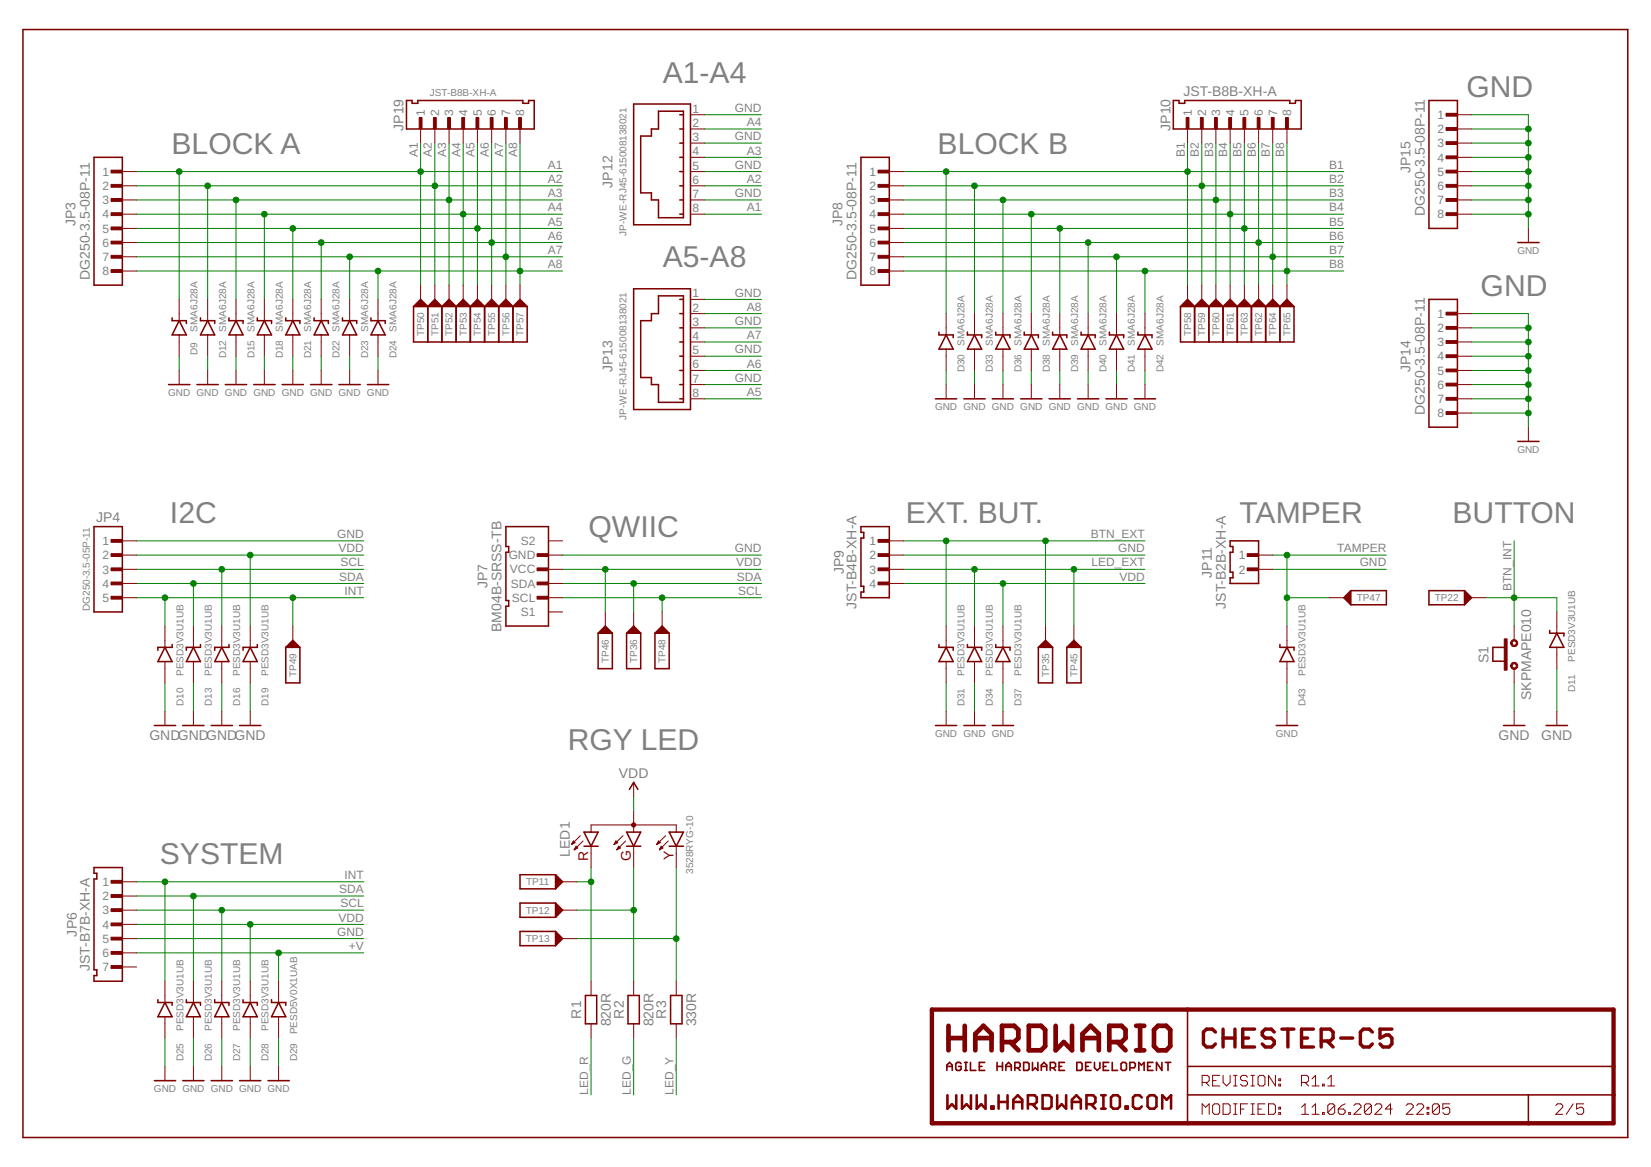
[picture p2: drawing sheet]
<svg xmlns="http://www.w3.org/2000/svg" width="297mm" height="210mm" viewBox="0 0 297 210" stroke-linecap="round" stroke-linejoin="round" font-family="sans-serif">
<g fill="none" stroke="#008000" stroke-width=".18">
<path d="M24.6 38.5h76.6M24.6 36h76.6M24.6 33.4h76.6M24.6 30.9h76.6M32.2 30.9v22.9M37.4 33.4v20.4M42.5 36v17.8M47.6 38.5v15.3M75.7 25.7v25.6M78.2 25.7v25.6M80.8 25.7v25.6M83.3 25.7v25.6"/>
<path d="M85.9 25.7v25.6M88.5 25.7v25.6M91 25.7v25.6M93.6 25.7v25.6M126.8 38.5h10.2M126.8 36h10.2M126.8 33.4h10.2M126.8 30.9h10.2M126.8 28.3h10.2M126.8 25.7h10.2M126.8 23.2h10.2M126.8 20.6h10.2"/>
<path d="M162.6 38.5h79.2M162.6 36h79.2M162.6 33.4h79.2M162.6 30.9h79.2M170.2 30.9v25.5M175.3 33.4v23M180.4 36v20.4M185.5 38.5v17.9M213.7 25.7v25.6M216.2 25.7v25.6M218.8 25.7v25.6M221.3 25.7v25.6"/>
<path d="M223.9 25.7v25.6M226.4 25.7v25.6M229 25.7v25.6M231.5 25.7v25.6M264.8 20.6h10.2v20.5M264.8 38.5h10.2M264.8 36h10.2M264.8 33.4h10.2M264.8 30.9h10.2M264.8 28.3h10.2M264.8 25.7h10.2M264.8 23.2h10.2"/>
<path d="M24.6 41.1h76.6M24.6 43.6h76.6M24.6 46.2h76.6M24.6 48.7h76.6M52.7 41.1v12.7M57.8 43.6v10.2M62.9 46.2v7.6M68 48.7v5.1M126.8 59h10.2M126.8 56.4h10.2M126.8 53.8h10.2M162.6 41.1h79.2"/>
<path d="M162.6 43.6h79.2M162.6 46.2h79.2M162.6 48.7h79.2M190.7 41.1v15.3M195.8 43.6v12.8M200.9 46.2v10.2M206 48.7v7.7M264.8 56.4h10.2v20.4M264.8 59h10.2M32.2 64.1v2.5M37.4 64.1v2.5M42.5 64.1v2.5"/>
<path d="M47.6 64.1v2.5M52.7 64.1v2.5M57.8 64.1v2.5M62.9 64.1v2.5M68 64.1v2.5M126.8 69.2h10.2M126.8 64.1h10.2M126.8 61.5h10.2M126.8 66.6h10.2M126.8 71.7h10.2M170.2 66.6v2.6M175.3 66.6v2.6"/>
<path d="M180.4 66.6v2.6M185.5 66.6v2.6M190.7 66.6v2.6M195.8 66.6v2.6M200.9 66.6v2.6M206 66.6v2.6M264.8 74.3h10.2M264.8 69.2h10.2M264.8 64.1h10.2M264.8 61.5h10.2M264.8 66.6h10.2M264.8 71.7h10.2"/>
<path d="M24.6 99.8h40.8M24.6 97.3h40.8M45 99.8v12.8M101.2 99.8h35.8M162.6 99.8h43.4M162.6 97.3h43.4M170.2 97.3v15.3M188.1 97.3v15.3M229 99.8h20.4M231.5 99.8v12.8M272.4 97.3v15.3M24.6 102.4h40.8"/>
<path d="M24.6 104.9h40.8M24.6 107.5h40.8M29.7 107.5v5.1M34.8 104.9v7.7M39.9 102.4v10.2M52.7 107.5v5.1M101.2 102.4h35.8M101.2 104.9h35.8M101.2 107.5h35.8M108.9 102.4v7.7M114 104.9v5.2M119.1 107.5v2.6"/>
<path d="M162.6 102.4h43.4M162.6 104.9h43.4M175.3 102.4v10.2M180.4 104.9v7.7M193.2 102.4v10.2M229 102.4h20.4M231.5 107.5h7.7M267.3 107.5h12.8v2.6M29.7 122.8v5.2M34.8 122.8v5.2M39.9 122.8v5.2M45 122.8v5.2"/>
<path d="M170.2 122.8v5.2M175.3 122.8v5.2M180.4 122.8v5.2M231.5 122.8v5.2M272.4 122.8v5.2M280.1 120.3v7.7M24.6 158.6h40.8M29.7 158.6v17.9M103.8 158.6h2.5M106.3 156v20.5M114 143.3v2.5M114 156v20.5"/>
<path d="M121.7 156v20.5M24.6 168.8h40.8M24.6 166.3h40.8M24.6 161.2h40.8M24.6 163.7h40.8M24.6 171.4h40.8M34.8 161.2v15.3M39.9 163.7v12.8M45 166.3v10.2M50.1 171.4v5.1M103.8 168.8h17.9M103.8 163.7h10.2"/>
<path d="M29.7 186.7v5.1M34.8 186.7v5.1M39.9 186.7v5.1M45 186.7v5.1M50.1 186.7v5.1M106.3 186.7v10.2M114 186.7v10.2M121.7 186.7v10.2"/>
</g>
<g fill="#008000" stroke="#008000" stroke-width=".18">
<circle cx="275" cy="69.2" r=".51"/>
<circle cx="275" cy="64.1" r=".51"/>
<circle cx="275" cy="59" r=".51"/>
<circle cx="275" cy="61.5" r=".51"/>
<circle cx="275" cy="66.6" r=".51"/>
<circle cx="275" cy="71.7" r=".51"/>
<circle cx="275" cy="74.3" r=".51"/>
<circle cx="275" cy="36" r=".51"/>
<circle cx="275" cy="33.4" r=".51"/>
<circle cx="275" cy="30.9" r=".51"/>
<circle cx="275" cy="28.3" r=".51"/>
<circle cx="275" cy="25.7" r=".51"/>
<circle cx="275" cy="23.2" r=".51"/>
<circle cx="275" cy="38.5" r=".51"/>
<circle cx="180.4" cy="104.9" r=".51"/>
<circle cx="45" cy="166.3" r=".51"/>
<circle cx="108.9" cy="102.4" r=".51"/>
<circle cx="45" cy="99.8" r=".51"/>
<circle cx="34.8" cy="161.2" r=".51"/>
<circle cx="114" cy="104.9" r=".51"/>
<circle cx="34.8" cy="104.9" r=".51"/>
<circle cx="39.9" cy="163.7" r=".51"/>
<circle cx="119.1" cy="107.5" r=".51"/>
<circle cx="39.9" cy="102.4" r=".51"/>
<circle cx="29.7" cy="158.6" r=".51"/>
<circle cx="29.7" cy="107.5" r=".51"/>
<circle cx="52.7" cy="107.5" r=".51"/>
<circle cx="32.2" cy="30.9" r=".51"/>
<circle cx="75.7" cy="30.9" r=".51"/>
<circle cx="37.4" cy="33.4" r=".51"/>
<circle cx="78.2" cy="33.4" r=".51"/>
<circle cx="42.5" cy="36" r=".51"/>
<circle cx="80.8" cy="36" r=".51"/>
<circle cx="47.6" cy="38.5" r=".51"/>
<circle cx="83.3" cy="38.5" r=".51"/>
<circle cx="52.7" cy="41.1" r=".51"/>
<circle cx="85.9" cy="41.1" r=".51"/>
<circle cx="57.8" cy="43.6" r=".51"/>
<circle cx="88.5" cy="43.6" r=".51"/>
<circle cx="62.9" cy="46.2" r=".51"/>
<circle cx="91" cy="46.2" r=".51"/>
<circle cx="68" cy="48.7" r=".51"/>
<circle cx="93.6" cy="48.7" r=".51"/>
<circle cx="170.2" cy="30.9" r=".51"/>
<circle cx="213.7" cy="30.9" r=".51"/>
<circle cx="175.3" cy="33.4" r=".51"/>
<circle cx="216.2" cy="33.4" r=".51"/>
<circle cx="180.4" cy="36" r=".51"/>
<circle cx="218.8" cy="36" r=".51"/>
<circle cx="185.5" cy="38.5" r=".51"/>
<circle cx="221.3" cy="38.5" r=".51"/>
<circle cx="195.8" cy="43.6" r=".51"/>
<circle cx="226.4" cy="43.6" r=".51"/>
<circle cx="200.9" cy="46.2" r=".51"/>
<circle cx="229" cy="46.2" r=".51"/>
<circle cx="206" cy="48.7" r=".51"/>
<circle cx="231.5" cy="48.7" r=".51"/>
<circle cx="231.5" cy="99.8" r=".51"/>
<circle cx="231.5" cy="107.5" r=".51"/>
<circle cx="170.2" cy="97.3" r=".51"/>
<circle cx="188.1" cy="97.3" r=".51"/>
<circle cx="175.3" cy="102.4" r=".51"/>
<circle cx="193.2" cy="102.4" r=".51"/>
<circle cx="190.7" cy="41.1" r=".51"/>
<circle cx="223.9" cy="41.1" r=".51"/>
<circle cx="50.1" cy="171.4" r=".51"/>
<circle cx="272.4" cy="107.5" r=".51"/>
<circle cx="106.3" cy="158.6" r=".51"/>
<circle cx="114" cy="163.7" r=".51"/>
<circle cx="121.7" cy="168.8" r=".51"/>
</g>
<g fill="none" stroke="#800000" stroke-width=".18">
<path d="M22 30.9h2.6M22 33.4h2.6M22 36h2.6M22 38.5h2.6M75.7 23.2v2.5M78.2 23.2v2.5M80.8 23.2v2.5M83.3 23.2v2.5M85.9 23.2v2.5M88.5 23.2v2.5M91 23.2v2.5M93.6 23.2v2.5"/>
<path d="M124.2 30.9h2.6M124.2 33.4h2.6M124.2 36h2.6M124.2 38.5h2.6M124.2 20.6h2.6M124.2 23.2h2.6M124.2 25.7h2.6M124.2 28.3h2.6M160 30.9h2.6M160 33.4h2.6M160 36h2.6M160 38.5h2.6"/>
<path d="M213.7 23.2v2.5M216.2 23.2v2.5M218.8 23.2v2.5M221.3 23.2v2.5M223.9 23.2v2.5M226.4 23.2v2.5M229 23.2v2.5M231.5 23.2v2.5M262.2 30.9h2.6M262.2 33.4h2.6M262.2 36h2.6M262.2 38.5h2.6"/>
<path d="M262.2 20.6h2.6M262.2 23.2h2.6M262.2 25.7h2.6M262.2 28.3h2.6M22 41.1h2.6M22 43.6h2.6M22 46.2h2.6M22 48.7h2.6M32.2 53.8v3.9M37.4 53.8v3.9M42.5 53.8v3.9M47.6 53.8v3.9"/>
<path d="M52.7 53.8v3.9M57.8 53.8v3.9M62.9 53.8v3.9M68 53.8v3.9M75.7 51.3v2.5M78.2 51.3v2.5M80.8 51.3v2.5M83.3 51.3v2.5M85.9 51.3v2.5M88.5 51.3v2.5M91 51.3v2.5M93.6 51.3v2.5"/>
<path d="M124.2 56.4h2.6M124.2 59h2.6M124.2 53.8h2.6M160 41.1h2.6M160 43.6h2.6M160 46.2h2.6M160 48.7h2.6M170.2 56.4v3.8M175.3 56.4v3.8M180.4 56.4v3.8M185.5 56.4v3.8M190.7 56.4v3.8"/>
<path d="M195.8 56.4v3.8M200.9 56.4v3.8M206 56.4v3.8M213.7 51.3v2.5M216.2 51.3v2.5M218.8 51.3v2.5M221.3 51.3v2.5M223.9 51.3v2.5M226.4 51.3v2.5M229 51.3v2.5M231.5 51.3v2.5M262.2 56.4h2.6"/>
<path d="M262.2 59h2.6M275 41.1v2.5M32.2 60.2v3.9M32.2 66.6v2.6M37.4 60.2v3.9M37.4 66.6v2.6M42.5 60.2v3.9M42.5 66.6v2.6M47.6 60.2v3.9M47.6 66.6v2.6M52.7 60.2v3.9M52.7 66.6v2.6"/>
<path d="M57.8 60.2v3.9M57.8 66.6v2.6M62.9 60.2v3.9M62.9 66.6v2.6M68 60.2v3.9M68 66.6v2.6M124.2 61.5h2.6M124.2 64.1h2.6M124.2 66.6h2.6M124.2 69.2h2.6M124.2 71.7h2.6M170.2 62.8v3.8"/>
<path d="M170.2 69.2v2.5M175.3 62.8v3.8M175.3 69.2v2.5M180.4 62.8v3.8M180.4 69.2v2.5M185.5 62.8v3.8M185.5 69.2v2.5M190.7 62.8v3.8M190.7 69.2v2.5M195.8 62.8v3.8M195.8 69.2v2.5M200.9 62.8v3.8"/>
<path d="M200.9 69.2v2.5M206 62.8v3.8M206 69.2v2.5M262.2 61.5h2.6M262.2 64.1h2.6M262.2 66.6h2.6M262.2 69.2h2.6M262.2 71.7h2.6M262.2 74.3h2.6M275 76.8v2.6M22 97.3h2.6M22 99.8h2.6"/>
<path d="M98.7 97.3h2.5M98.7 99.8h2.5M160 97.3h2.6M160 99.8h2.6M226.4 99.8h2.6M22 107.5h2.6M22 104.9h2.6M22 102.4h2.6M29.7 112.6v3.8M29.7 119v3.8M34.8 112.6v3.8M34.8 119v3.8"/>
<path d="M39.9 112.6v3.8M39.9 119v3.8M45 112.6v3.8M45 119v3.8M52.7 112.6v2.6M98.7 107.5h2.5M98.7 104.9h2.5M98.7 110.1h2.5M98.7 102.4h2.5M108.9 110.1v2.5M114 110.1v2.5M119.1 110.1v2.5"/>
<path d="M160 104.9h2.6M160 102.4h2.6M170.2 112.6v3.8M170.2 119v3.8M175.3 112.6v3.8M175.3 119v3.8M180.4 112.6v3.8M180.4 119v3.8M188.1 112.6v2.6M193.2 112.6v2.6M226.4 102.4h2.6M231.5 112.6v3.8"/>
<path d="M231.5 119v3.8M239.2 107.5h2.6M264.8 107.5h2.5M272.4 112.6v2.6M280.1 110.1v3.8M280.1 116.4v3.9M29.7 128v2.5M34.8 128v2.5M39.9 128v2.5M45 128v2.5M170.2 128v2.5M175.3 128v2.5"/>
<path d="M180.4 128v2.5M231.5 128v2.5M272.4 120.3v2.5M272.4 128v2.5M280.1 128v2.5M22 158.6h2.6M101.2 158.6h2.6M103.1 151.3l.4 .3-.7 .3zM103.2 151.3l-.4 .6M103.4 151.5l-.6 .4M103.7 152.3l-.1-.1-.3 .6M103.7 152.3l.2 .2"/>
<path d="M103.7 152.3l-.4 .5M103.9 152.5l-.6 .3M104.4 150.3l-1.6 1.6M104.9 151.3l-1.6 1.5M106.3 149.7v-1.3h15.4v1.3M106.3 152.2v3.8M110.9 151.3h-.1l-.3 .6M110.9 151.3l.2 .2M110.9 151.3l-.4 .6M111.1 151.5v.1l-.6 .3M111.1 151.5l-.6 .4M111.4 152.3l-.1-.1-.3 .6"/>
<path d="M111.4 152.3l.1 .2M111.4 152.3l-.4 .5M111.5 152.5h.1l-.6 .3M111.5 152.5l-.5 .3M112.1 150.3l-1.6 1.6M112.6 151.3l-1.6 1.5M114 140.7v2.6M114 145.8v3.9M114 152.2v3.8M118.6 151.3h-.1l-.3 .6M118.6 151.3l.1 .2M118.6 151.3l-.4 .6"/>
<path d="M118.7 151.5l.1 .1-.6 .3M118.7 151.5l-.5 .4M119 152.3v-.1l-.4 .6M119 152.3l.2 .2M119 152.3l-.4 .5M119.2 152.5h.1l-.7 .3M119.2 152.5l-.6 .3M119.8 150.3l-1.6 1.6M120.2 151.3l-1.6 1.5M121.7 152.2v3.8M22 161.2h2.6M22 163.7h2.6"/>
<path d="M22 166.3h2.6M22 168.8h2.6M22 171.4h2.6M22 173.9h2.6M29.7 176.5v3.8M34.8 176.5v3.8M39.9 176.5v3.8M45 176.5v3.8M50.1 176.5v3.8M101.2 163.7h2.6M101.2 168.8h2.6M106.3 176.5v2.5"/>
<path d="M114 176.5v2.5M121.7 176.5v2.5M29.7 182.9v3.8M29.7 191.8v2.6M34.8 182.9v3.8M34.8 191.8v2.6M39.9 182.9v3.8M39.9 191.8v2.6M45 182.9v3.8M45 191.8v2.6M50.1 182.9v3.8M50.1 191.8v2.6"/>
<path d="M106.3 184.1v2.6M114 184.1v2.6M121.7 184.1v2.6M216.3 194.7h.9l.4-.3v-.7l-.4-.3h-.9v1.9M216.9 194.7l.7 .6M218.2 198.8l.3-.3h.6l.3 .3v1.3l-.3 .3h-.6l-.3-.3zM218.2 194.4h.6M219.4 193.4h-1.2v1.9h1.2M220 193.4v1.3l.7 .6 .6-.6v-1.3M220 198.5h1l.3 .3v1.3l-.3 .3h-1zM221.9 193.4h.7M221.9 195.3h.7"/>
<path d="M221.9 198.5h.7M222.2 193.4v1.9M222.2 198.5v1.9M223.2 199.5h.6M224.5 193.7l-.4-.3h-.6l-.3 .3v.4l.3 .3h.6l.4 .3v.3l-.4 .3h-.6l-.3-.3M224.5 198.5h-1.3v1.9M225.1 193.4h.6M225.1 195.3h.6M225.1 198.5h.6M225.4 193.4v1.9M225.4 198.5v1.9M226.3 199.5h.6"/>
<path d="M226.7 193.4h.6l.3 .3v1.3l-.3 .3h-.6l-.4-.3v-1.3zM227.6 198.5h-1.3v1.9h1.3M228.2 198.5h1l.3 .3v1.3l-.3 .3h-1zM229.5 193.4v1.9l-1.3-1.9v1.9M230.1 195h.3v.3h-.3zM230.1 194.1h.3v.3h-.3zM230.1 199.2h.3v.3h-.3zM234.2 194.7h.9l.3-.3v-.7l-.3-.3h-.9v1.9M234.2 199.2l.6-.7v1.9M234.8 194.7l.6 .6M236.1 195.3h1.2M236.1 199.2l.6-.7v1.9"/>
<path d="M236.1 194.1l.6-.7v1.9M237.9 195h.4v.3h-.4zM238.9 195.3h1.2M238.9 194.1l.6-.7v1.9M240.1 198.8l-.3-.3h-.6l-.3 .3v1.3M240.1 198.8v1.3l-.3 .3h-.6l-.3-.3M240.1 198.8l-1.2 1.3M240.8 199.5h.9l.3 .3v.3l-.3 .3h-.6l-.3-.3zM242 198.5l-.6 .3-.6 .7M243.6 198.8l.3-.3h.6l.4 .3v.4l-1.3 1.2h1.3M246.7 198.8l-.3-.3h-.6l-.3 .3v1.3M246.7 198.8v1.3l-.3 .3h-.6l-.3-.3"/>
<path d="M246.7 198.8l-1.2 1.3M247.4 198.8l.3-.3h.6l.3 .3v.4l-1.2 1.2h1.2M250.5 199.5h-1.3l1-1v1.9M253 198.8l.3-.3h.6l.4 .3v.4l-1.3 1.2h1.3M254.9 198.8l.3-.3h.6l.3 .3v.4l-1.2 1.2h1.2M256.8 199.2h.3v.3h-.3zM259 198.8l-.3-.3h-.7l-.3 .3v1.3M259 198.8v1.3l-.3 .3h-.7l-.3-.3M259 198.8l-1.3 1.3M260.8 198.5h-1.2v1l.6-.3h.3l.3 .3v.6l-.3 .3h-.6l-.3-.3M279.9 198.8l.3-.3h.6l.4 .3v.4l-1.3 1.2h1.3M283 198.5l-1.2 1.9"/>
<path d="M284.9 198.5h-1.2v1l.6-.3h.3l.3 .3v.6l-.3 .3h-.6l-.3-.3M216.3 200.4v-1.9l.6 .7 .7-.7v1.9M221.9 200.4h.7M225.1 200.4h.6M230.1 200.1h.3v.3h-.3zM234.2 200.4h1.2M236.1 200.4h1.2M237.9 200.1h.4v.3h-.4zM242.7 200.1h.3v.3h-.3zM256.8 200.1h.3v.3h-.3z"/>
</g>
<g fill="none" stroke="#800000" stroke-width=".28">
<path d="M4.1 5.3h288.8v199.3h-288.8zM73.1 18.1h1v.5h1.1v-.5h18.9v.5h1v-.5h1v5.1h-23zM114 18.7h10.2v21.7h-10.2zM211.1 18.1h1v.5h1v-.5h19v.5h1v-.5h1v5.1h-23zM257.1 18.1h5.1v23h-5.1zM16.9 28.3h5.1v23h-5.1zM118.5 20h4.5v19.2h-4.5v-3.2h-1.3v-1.3h-1.9v-10.2h1.9v-1.3h1.3zM122.3 28.3h.7M122.3 23.2h.7M122.3 36h.7M122.3 20.6h.7M122.3 25.7h.7"/>
<path d="M122.3 30.9h.7M122.3 33.4h.7M122.3 38.5h.7M154.9 28.3h5.1v23h-5.1zM31 57.2v.5h2.5v.5M32.2 57.7l1.3 2.5h-2.5zM36.1 57.2v.5h2.5v.5M37.4 57.7l1.2 2.5h-2.5zM41.2 57.2v.5h2.5v.5M42.5 57.7l1.2 2.5h-2.5zM46.3 57.2v.5h2.6v.5M47.6 57.7l1.3 2.5h-2.6z"/>
<path d="M51.4 57.2v.5h2.6v.5M52.7 57.7l1.3 2.5h-2.6zM56.5 57.2v.5h2.6v.5M57.8 57.7l1.3 2.5h-2.6zM61.6 57.2v.5h2.6v.5M62.9 57.7l1.3 2.5h-2.6zM66.7 57.2v.5h2.6v.5M68 57.7l1.3 2.5h-2.6zM74.4 55.1v6.4h20.4v-6.4M74.4 55.1l1.3-1.3 1.3 1.3M74.4 55.1h20.4M74.7 55h2"/>
<path d="M74.8 54.9h1.8M74.9 54.7h1.6M75 54.6h1.3M75.2 54.5h1M75.3 54.4h.8M75.4 54.2h.5M75.5 54.1h.3M77 55.1v6.4M77 55.1l1.2-1.3 1.3 1.3M77.2 55h2M77.3 54.9h1.8M77.5 54.7h1.5"/>
<path d="M77.6 54.6h1.3M77.7 54.5h1M77.9 54.4h.7M78 54.2h.5M78.1 54.1h.3M79.5 55.1v6.4M79.5 55.1l1.3-1.3 1.3 1.3M79.8 55h2M79.9 54.9h1.8M80 54.7h1.6M80.2 54.6h1.2M80.3 54.5h1"/>
<path d="M80.4 54.4h.8M80.5 54.2h.5M80.7 54.1h.2M82.1 55.1v6.4M82.1 55.1l1.2-1.3 1.3 1.3M82.3 55h2.1M82.4 54.9h1.8M82.6 54.7h1.5M82.7 54.6h1.3M82.8 54.5h1.1M83 54.4h.7M83.1 54.2h.5"/>
<path d="M83.2 54.1h.3M84.6 55.1v6.4M84.6 55.1l1.3-1.3 1.3 1.3M84.9 55h2M85 54.9h1.8M85.1 54.7h1.6M85.3 54.6h1.2M85.4 54.5h1M85.5 54.4h.8M85.6 54.2h.5M85.8 54.1h.2M87.2 55.1v6.4"/>
<path d="M87.2 55.1l1.3-1.3 1.2 1.3M87.4 55h2.1M87.6 54.9h1.7M87.7 54.7h1.5M87.8 54.6h1.3M87.9 54.5h1.1M88.1 54.4h.7M88.2 54.2h.5M88.3 54.1h.3M89.7 55.1v6.4M89.7 55.1l1.3-1.3 1.3 1.3M90 55h2"/>
<path d="M90.1 54.9h1.8M90.2 54.7h1.6M90.4 54.6h1.3M90.5 54.5h1M90.6 54.4h.8M90.8 54.2h.5M90.9 54.1h.2M92.3 55.1v6.4M92.3 55.1l1.3-1.3 1.2 1.3M92.5 55h2.1M92.7 54.9h1.8M92.8 54.7h1.5"/>
<path d="M92.9 54.6h1.3M93 54.5h1.1M93.2 54.4h.7M93.3 54.2h.5M93.4 54.1h.3M114 51.9h10.2v21.8h-10.2zM118.5 53.2h4.5v19.2h-4.5v-3.2h-1.3v-1.3h-1.9v-10.2h1.9v-1.3h1.3zM122.3 53.8h.7M122.3 56.4h.7M122.3 59h.7M168.9 59.7v.5h2.6v.5M174.1 59.7v.5h2.5v.5"/>
<path d="M179.2 59.7v.5h2.5v.5M184.3 59.7v.5h2.5v.5M189.4 59.7v.5h2.5v.5M194.5 59.7v.5h2.5v.5M199.6 59.7v.5h2.6v.5M204.7 59.7v.5h2.6v.5M212.4 55.1v6.4h20.4v-6.4M212.4 55.1h20.4M212.4 55.1l1.3-1.3 1.2 1.3M212.6 55h2.1M212.8 54.9h1.7M212.9 54.7h1.5"/>
<path d="M213 54.6h1.3M213.1 54.5h1.1M213.3 54.4h.7M213.4 54.2h.5M213.5 54.1h.3M214.9 55.1v6.4M214.9 55.1l1.3-1.3 1.3 1.3M215.2 55h2M215.3 54.9h1.8M215.5 54.7h1.5M215.6 54.6h1.3M215.7 54.5h1"/>
<path d="M215.8 54.4h.8M216 54.2h.5M216.1 54.1h.2M217.5 55.1v6.4M217.5 55.1l1.3-1.3 1.2 1.3M217.7 55h2.1M217.9 54.9h1.8M218 54.7h1.5M218.1 54.6h1.3M218.2 54.5h1.1M218.4 54.4h.8M218.5 54.2h.5"/>
<path d="M218.6 54.1h.3M220 55.1v6.4M220 55.1l1.3-1.3 1.3 1.3M220.3 55h2M220.4 54.9h1.8M220.6 54.7h1.5M220.7 54.6h1.3M220.8 54.5h1M220.9 54.4h.8M221.1 54.2h.5M221.2 54.1h.2M222.6 55.1v6.4"/>
<path d="M222.6 55.1l1.3-1.3 1.2 1.3M222.9 55h2M223 54.9h1.8M223.1 54.7h1.5M223.2 54.6h1.3M223.4 54.5h1M223.5 54.4h.8M223.6 54.2h.5M223.8 54.1h.2M225.1 55.1l1.3-1.3 1.3 1.3M225.1 55.1v6.4M225.4 55h2.1"/>
<path d="M225.5 54.9h1.8M225.7 54.7h1.5M225.8 54.6h1.3M225.9 54.5h1M226 54.4h.8M226.2 54.2h.5M226.3 54.1h.3M227.7 55.1v6.4M227.7 55.1l1.3-1.3 1.3 1.3M228 55h2M228.1 54.9h1.8M228.2 54.7h1.6"/>
<path d="M228.3 54.6h1.3M228.5 54.5h1M228.6 54.4h.8M228.7 54.2h.5M228.9 54.1h.2M230.3 55.1v6.4M230.3 55.1l1.2-1.3 1.3 1.3M230.5 55h2.1M230.7 54.9h1.7M230.8 54.7h1.5M230.9 54.6h1.3M231 54.5h1.1"/>
<path d="M231.2 54.4h.7M231.3 54.2h.5M231.4 54.1h.3M257.1 53.8h5.1v23h-5.1zM273.1 43.6h3.8M30.3 69.2h3.9M35.4 69.2h3.9M40.5 69.2h3.9M45.7 69.2h3.8M50.8 69.2h3.8M55.9 69.2h3.8M61 69.2h3.8"/>
<path d="M66.1 69.2h3.8M122.3 69.2h.7M122.3 71.7h.7M122.3 61.5h.7M122.3 64.1h.7M122.3 66.6h.7M168.3 71.7h3.8M170.2 60.2l1.3 2.6h-2.6zM173.4 71.7h3.8M175.3 60.2l1.3 2.6h-2.5zM178.5 71.7h3.9M180.4 60.2l1.3 2.6h-2.5z"/>
<path d="M183.6 71.7h3.9M185.5 60.2l1.3 2.6h-2.5zM188.7 71.7h3.9M190.7 60.2l1.2 2.6h-2.5zM193.8 71.7h3.9M195.8 60.2l1.2 2.6h-2.5zM199 71.7h3.8M200.9 60.2l1.3 2.6h-2.6zM204.1 71.7h3.8M206 60.2l1.3 2.6h-2.6zM273.1 79.4h3.8M16.9 94.7h5.1v15.4h-5.1z"/>
<path d="M91 94.7h7.7v17.9h-7.7v-3.6h.5v-1h-.5v-8.7h.5v-1h-.5zM154.9 94.7h5.1v12.8h-5.1v-1h.5v-1h-.5v-8.7h.5v-1h-.5zM221.3 97.3h5.1v7.6h-5.1v-1h.5v-1h-.5v-3.6h.5v-1h-.5zM29.7 116.4l1.3 2.6h-2.6zM31 115.9v.5h-2.6v.6M34.8 116.4l1.3 2.6h-2.6zM36.1 115.9v.5h-2.6v.6M39.9 116.4l1.3 2.6h-2.6zM41.2 115.9v.5h-2.6v.6M45 116.4l1.3 2.6h-2.6zM46.3 115.9v.5h-2.6v.6M51.4 116.4v6.4h2.6v-6.4"/>
<path d="M51.4 116.4h2.6M51.4 116.4l1.3-1.2 1.3 1.2M51.7 116.3h2M51.8 116.2h1.8M51.9 116.1h1.5M52 115.9h1.3M52.2 115.8h1M52.3 115.7h.8M52.4 115.5h.5M52.6 115.4h.2M107.6 113.9v6.4h2.6v-6.4M107.6 113.9h2.6"/>
<path d="M107.6 113.9l1.3-1.3 1.3 1.3M107.9 113.8h2M108 113.6h1.8M108.1 113.5h1.6M108.2 113.4h1.3M108.4 113.3h1M108.5 113.1h.8M108.6 113h.6M108.8 112.9h.2M112.7 113.9v6.4h2.6v-6.4M112.7 113.9l1.3-1.3 1.3 1.3M112.7 113.9h2.6"/>
<path d="M113 113.8h2M113.1 113.6h1.8M113.2 113.5h1.6M113.4 113.4h1.2M113.5 113.3h1M113.6 113.1h.8M113.7 113h.6M113.9 112.9h.2M117.8 113.9v6.4h2.6v-6.4M117.8 113.9h2.6M117.8 113.9l1.3-1.3 1.3 1.3M118.1 113.8h2"/>
<path d="M118.2 113.6h1.8M118.3 113.5h1.6M118.5 113.4h1.3M118.6 113.3h1M118.7 113.1h.8M118.9 113h.5M119 112.9h.3M168.9 115.9v.5h2.6v.6M170.2 116.4l1.3 2.6h-2.6zM174.1 115.9v.5h2.5v.6M175.3 116.4l1.3 2.6h-2.5zM179.2 115.9v.5h2.5v.6"/>
<path d="M180.4 116.4l1.3 2.6h-2.5zM186.8 116.4v6.4h2.6v-6.4M186.8 116.4h2.6M186.8 116.4l1.3-1.2 1.3 1.2M187.1 116.3h2M187.2 116.2h1.8M187.3 116.1h1.6M187.5 115.9h1.2M187.6 115.8h1M187.7 115.7h.8M187.9 115.5h.5M188 115.4h.2"/>
<path d="M191.9 116.4v6.4h2.6v-6.4M191.9 116.4h2.6M191.9 116.4l1.3-1.2 1.3 1.2M192.2 116.3h2M192.3 116.2h1.8M192.4 116.1h1.6M192.6 115.9h1.2M192.7 115.8h1M192.8 115.7h.8M193 115.5h.5M193.1 115.4h.2M230.3 115.9v.5h2.5v.6"/>
<path d="M231.5 116.4l1.3 2.6h-2.5zM242 107.4v.2M242.1 107.3v.5M242.3 107.1v.8M242.4 107v1M242.5 106.9v1.2M242.7 106.7v1.6M242.8 106.6v1.8M242.9 106.5v2M243 106.2h6.4v2.6h-6.4M243 106.2l-1.2 1.3 1.2 1.3M243 106.2v2.6"/>
<path d="M263.5 106.2h-6.4v2.6h6.4M263.5 106.2l1.3 1.3-1.3 1.3M263.5 106.2v2.6M263.6 106.5v2M263.7 106.6v1.8M263.9 106.7v1.6M264 106.9v1.2M264.1 107v1M264.2 107.1v.8M264.4 107.3v.5M264.5 107.4v.2M270.9 116.4h-2.3v2.5h2.3"/>
<path d="M278.8 113.4v.5h2.6v.5M280.1 113.9l1.3 2.5h-2.6zM27.8 130.5h3.8M32.9 130.5h3.8M38 130.5h3.8M43.1 130.5h3.8M168.3 130.5h3.8M173.4 130.5h3.8M178.5 130.5h3.9M229.6 130.5h3.9M270.5 130.5h3.8M278.2 130.5h3.8"/>
<path d="M16.9 156h5.1v20.5h-5.1v-1h.5v-1.1h-.5v-16.3h.5v-1h-.5zM99.9 157.3l1.3 1.3-1.3 1.3M99.9 157.3h-6.3v2.6h6.3M99.9 157.3v2.6M100.1 157.6v2M100.2 157.7v1.8M100.3 157.8v1.6M100.5 158v1.2M100.6 158.1v1M100.7 158.2v.8M100.8 158.3v.6M101 158.5v.2"/>
<path d="M105.1 152.2h2.5M105.1 149.7h2.5l-1.3 2.5zM112.7 149.7h2.6l-1.3 2.5zM112.7 152.2h2.6M113.2 142l.8-1.3 .8 1.3M120.4 152.2h2.6M120.4 149.7h2.6l-1.3 2.5zM28.4 179.8v.5h2.6v.5M33.5 179.8v.5h2.6v.5M38.6 179.8v.5h2.6v.5M43.7 179.8v.5h2.6v.5M48.9 179.8v.5h2.5v.5"/>
<path d="M99.9 162.4h-6.3v2.6h6.3M99.9 167.5h-6.3v2.6h6.3M99.9 162.4v2.6M99.9 167.5v2.6M99.9 162.4l1.3 1.3-1.3 1.3M99.9 167.5l1.3 1.3-1.3 1.3M100.1 162.7v2M100.1 167.8v2M100.2 162.8v1.8M100.2 167.9v1.8M100.3 162.9v1.6M100.3 168.1v1.5"/>
<path d="M100.5 163.1v1.3M100.5 168.2v1.3M100.6 163.2v1M100.6 168.3v1M100.7 163.3v.8M100.7 168.4v.8M100.8 163.4v.6M100.8 168.6v.5M101 163.6v.2M101 168.7v.3M105.3 179h2.1v5.1h-2.1zM113 179h2v5.1h-2z"/>
<path d="M120.6 179h2.1v5.1h-2.1zM27.8 194.4h3.8M29.7 180.3l1.3 2.6h-2.6zM32.9 194.4h3.8M34.8 180.3l1.3 2.6h-2.6zM38 194.4h3.8M39.9 180.3l1.3 2.6h-2.6zM43.1 194.4h3.8M45 180.3l1.3 2.6h-2.6zM48.2 194.4h3.8M50.1 180.3l1.3 2.6h-2.5zM213.7 181.6v20.4"/>
<path d="M213.7 191.8h76.6M213.7 196.9h76.6M275 196.9v5.1"/>
</g>
<g fill="#800000" stroke="#800000" stroke-width=".18">
<path d="M20 30.6h2v.5h-2z"/>
<path d="M20 33.2h2v.5h-2z"/>
<path d="M20 35.7h2v.5h-2z"/>
<path d="M20 38.3h2v.5h-2z"/>
<path d="M20 40.8h2v.5h-2z"/>
<path d="M20 43.4h2v.5h-2z"/>
<path d="M20 45.9h2v.5h-2z"/>
<path d="M20 48.5h2v.5h-2z"/>
<path d="M158 30.6h2v.5h-2z"/>
<path d="M158 33.2h2v.5h-2z"/>
<path d="M158 35.7h2v.5h-2z"/>
<path d="M158 38.3h2v.5h-2z"/>
<path d="M158 40.8h2v.5h-2z"/>
<path d="M158 43.4h2v.5h-2z"/>
<path d="M158 45.9h2v.5h-2z"/>
<path d="M158 48.5h2v.5h-2z"/>
<path d="M20 158.3h2v.6h-2z"/>
<path d="M20 160.9h2v.5h-2z"/>
<path d="M20 163.4h2v.6h-2z"/>
<path d="M20 166h2v.5h-2z"/>
<path d="M20 168.6h2v.5h-2z"/>
<path d="M20 171.1h2v.5h-2z"/>
<path d="M20 173.7h2v.5h-2z"/>
<path d="M96.6 107.3h2.1v.5h-2.1z"/>
<path d="M96.6 104.7h2.1v.5h-2.1z"/>
<path d="M96.6 102.2h2.1v.5h-2.1z"/>
<path d="M96.6 99.6h2.1v.5h-2.1z"/>
<path d="M224.4 99.6h2v.5h-2z"/>
<path d="M224.4 102.2h2v.5h-2z"/>
<path d="M158 97h2v.5h-2z"/>
<path d="M158 99.6h2v.5h-2z"/>
<path d="M158 102.2h2v.5h-2z"/>
<path d="M158 104.7h2v.5h-2z"/>
<path d="M260.2 20.4h2v.5h-2z"/>
<path d="M260.2 22.9h2v.6h-2z"/>
<path d="M260.2 25.5h2v.5h-2z"/>
<path d="M260.2 28h2v.6h-2z"/>
<path d="M260.2 30.6h2v.5h-2z"/>
<path d="M260.2 33.2h2v.5h-2z"/>
<path d="M260.2 35.7h2v.5h-2z"/>
<path d="M260.2 38.3h2v.5h-2z"/>
<path d="M260.2 56.2h2v.5h-2z"/>
<path d="M260.2 58.7h2v.5h-2z"/>
<path d="M260.2 61.3h2v.5h-2z"/>
<path d="M260.2 63.8h2v.5h-2z"/>
<path d="M260.2 66.4h2v.5h-2z"/>
<path d="M260.2 68.9h2v.5h-2z"/>
<path d="M260.2 71.5h2v.5h-2z"/>
<path d="M260.2 74h2v.5h-2z"/>
<path d="M20 97h2v.5h-2z"/>
<path d="M20 99.6h2v.5h-2z"/>
<path d="M20 102.2h2v.5h-2z"/>
<path d="M20 104.7h2v.5h-2z"/>
<path d="M20 107.3h2v.5h-2z"/>
<path d="M213.4 21.1h.5v2.1h-.5z"/>
<path d="M216 21.1h.5v2.1h-.5z"/>
<path d="M218.5 21.1h.5v2.1h-.5z"/>
<path d="M221.1 21.1h.5v2.1h-.5z"/>
<path d="M223.6 21.1h.5v2.1h-.5z"/>
<path d="M226.2 21.1h.5v2.1h-.5z"/>
<path d="M228.7 21.1h.5v2.1h-.5z"/>
<path d="M231.3 21.1h.5v2.1h-.5z"/>
<path d="M75.4 21.1h.5v2.1h-.5z"/>
<path d="M78 21.1h.5v2.1h-.5z"/>
<path d="M80.5 21.1h.5v2.1h-.5z"/>
<path d="M83.1 21.1h.5v2.1h-.5z"/>
<path d="M85.6 21.1h.5v2.1h-.5z"/>
<path d="M88.2 21.1h.5v2.1h-.5z"/>
<path d="M90.8 21.1h.5v2.1h-.5z"/>
<path d="M93.3 21.1h.5v2.1h-.5z"/>
<path d="M270.6 114.9h.5v5.6h-.5z"/>
</g>
<path d="M167.7 181.6h122.6v20.4h-122.6z" fill="none" stroke="#800000" stroke-width=".78"/>
<g fill="none" stroke="#800000" stroke-width=".85">
<path d="M170.6 184.5v4.4M170.6 186.7h3M173.6 184.5v4.4M175.5 186.7h2.9M175.5 188.9v-2.9l1.4-1.5 1.5 1.5v2.9M180.3 187.4h2.2l.7-.7v-1.5l-.7-.7h-2.2v4.4M181.8 187.4l1.4 1.5M185.1 184.5h2.2l.7 .7v3l-.7 .7h-2.2zM189.9 184.5v4.4l1.5-1.5 1.5 1.5v-4.4M194.8 186.7h2.9M194.8 188.9v-2.9l1.4-1.5 1.5 1.5v2.9M199.6 187.4h2.2l.7-.7v-1.5l-.7-.7h-2.2v4.4"/>
<path d="M201 187.4l1.5 1.5M204.4 184.5h1.5M204.4 188.9h1.5M205.1 184.5v4.4M208.3 184.5h1.5l.7 .7v3l-.7 .7h-1.5l-.7-.7v-3z"/>
</g>
<g fill="none" stroke="#800000" stroke-width=".3">
<path d="M170.3 192.5v-.9l.5-.5 .5 .5v.9M170.3 191.8h1M172.9 191.3l-.2-.2h-.5l-.2 .2v1l.2 .2h.5l.2-.2v-.5h-.5M173.5 191.1h.5M173.5 192.5h.5M173.8 191.1v1.4M174.6 191.1v1.4h1M176.2 191.8h.5M177.2 191.1h-1v1.4h1M179.4 191.8h1M179.4 191.1v1.4M180.4 191.1v1.4"/>
<path d="M181 191.8h.9M181 192.5v-.9l.5-.5 .4 .5v.9M182.6 192.1h.7l.2-.3v-.5l-.2-.2h-.7v1.4M183 192.1l.5 .4M184.2 191.1h.7l.2 .2v1l-.2 .2h-.7zM185.8 191.1v1.4l.4-.4 .5 .4v-1.4M187.3 191.8h1M187.3 192.5v-.9l.5-.5 .5 .5v.9M189 192.1h.7l.2-.3v-.5l-.2-.2h-.7v1.4M189.4 192.1l.5 .4M190.5 191.8h.5M191.5 191.1h-1v1.4h1"/>
<path d="M193.7 191.1h.8l.2 .2v1l-.2 .2h-.8zM195.3 191.8h.5M196.3 191.1h-1v1.4h1M196.9 191.1v1l.5 .4 .5-.4v-1M198.5 191.8h.5M199.5 191.1h-1v1.4h1M200.1 191.1v1.4h1M201.9 191.1h.5l.3 .2v1l-.3 .2h-.5l-.2-.2v-1zM203.3 192.1h.7l.3-.3v-.5l-.3-.2h-.7v1.4M204.9 192.5v-1.4l.5 .5 .4-.5v1.4M206.5 191.8h.5M207.4 191.1h-.9v1.4h.9"/>
<path d="M209 191.1v1.4l-.9-1.4v1.4M209.7 191.1h.9M210.1 191.1v1.4"/>
</g>
<g fill="none" stroke="#800000" stroke-width=".47">
<path d="M170.5 197v2.4l.8-.8 .7 .8v-2.4M173.1 197v2.4l.8-.8 .8 .8v-2.4M175.7 197v2.4l.8-.8 .8 .8v-2.4M178.4 199h.4v.4h-.4zM179.7 197v2.4M179.7 198.2h1.6M181.3 197v2.4M182.3 198.2h1.6M182.3 199.4v-1.6l.8-.8 .8 .8v1.6M184.9 198.6h1.2l.4-.4v-.8l-.4-.4h-1.2v2.4M185.7 198.6l.8 .8M187.6 197h1.2l.4 .4v1.6l-.4 .4h-1.2z"/>
<path d="M190.2 197v2.4l.8-.8 .8 .8v-2.4M192.8 198.2h1.7M192.8 199.4v-1.6l.9-.8 .8 .8v1.6M195.5 198.6h1.2l.4-.4v-.8l-.4-.4h-1.2v2.4M196.3 198.6l.8 .8M198.1 199.4h.8M198.1 197h.8M198.5 197v2.4M199.9 197.4l.4-.4h.8l.4 .4v1.6l-.4 .4h-.8l-.4-.4zM202.5 199h.4v.4h-.4zM205.4 197.4l-.4-.4h-.8l-.4 .4v1.6l.4 .4h.8l.4-.4M206.5 197.4l.4-.4h.8l.4 .4v1.6l-.4 .4h-.8l-.4-.4z"/>
<path d="M209.1 199.4v-2.4l.8 .8 .8-.8v2.4"/>
</g>
<g fill="none" stroke="#800000" stroke-width=".61">
<path d="M218.7 185.6l-.6-.5h-1l-.6 .5v2.2l.6 .5h1l.6-.5M220 185.1v3.2M220 186.7h2.2M222.2 185.1v3.2M223.6 186.7h1M225.7 185.1h-2.1v3.2h2.1M229.3 185.6l-.6-.5h-1.1l-.5 .5v.6l.5 .5h1.1l.6 .5v.6l-.6 .5h-1.1l-.5-.5M230.6 185.1h2.2M231.7 185.1v3.2M234.2 186.7h1M236.3 185.1h-2.1v3.2h2.1M237.7 187.2h1.6l.5-.5v-1.1l-.5-.5h-1.6v3.2"/>
<path d="M238.8 187.2l1 1.1M241.2 186.7h2.2M246.9 185.6l-.5-.5h-1.1l-.5 .5v2.2l.5 .5h1.1l.5-.5M250.4 185.1h-2.1v1.6l1.1-.5h.5l.5 .5v1.1l-.5 .5h-1.1l-.5-.5"/>
</g>
<g fill="#800000" stroke="#800000" stroke-width=".18">
<path d="M272 119.3a.64 .64 0 0 1 1 .2 .64 .64 0 0 1-.4 .9 .64 .64 0 0 1-.8-.6h.2a.38 .38 0 0 1 .5-.4 .38 .38 0 0 1 .2 .6 .38 .38 0 0 1-.6-.1l-.1-.1h-.2z" fill-rule="evenodd"/>
<path d="M272 115.2a.64 .64 0 0 1 1 .2 .64 .64 0 0 1-.4 .9 .64 .64 0 0 1-.8-.6h.2a.38 .38 0 0 1 .5-.4 .38 .38 0 0 1 .2 .6 .38 .38 0 0 1-.6-.1l-.1-.1h-.2z" fill-rule="evenodd"/>
<circle cx="114" cy="148.4" r=".38"/>
</g>
<g font-size="5.4" fill="#808080">
<text x="119.2" y="14.9">A1-A4</text>
<text x="263.8" y="17.4">GND</text>
<text x="30.9" y="27.7">BLOCK A</text>
<text x="168.7" y="27.7">BLOCK B</text>
<text x="119.2" y="48.1">A5-A8</text>
<text x="266.4" y="53.2">GND</text>
<text x="30.6" y="94.1">I2C</text>
<text x="163" y="94.1">EXT. BUT.</text>
<text x="223" y="94.1">TAMPER</text>
<text x="261.3" y="94.1">BUTTON</text>
<text x="105.9" y="96.6">QWIIC</text>
<text x="102.2" y="135">RGY LED</text>
<text x="28.8" y="155.4">SYSTEM</text>
</g>
<g font-size="2.5" fill="#808080">
<text x="212.9" y="17.3">JST-B8B-XH-A</text>
<text x="72.6" y="23.5" transform="rotate(-90 72.6 23.5)">JP19</text>
<text x="210.6" y="23.5" transform="rotate(-90 210.6 23.5)">JP10</text>
<text x="110.2" y="33.7" transform="rotate(-90 110.2 33.7)">JP12</text>
<text x="253.8" y="31.2" transform="rotate(-90 253.8 31.2)">JP15</text>
<text x="13.6" y="40.7" transform="rotate(-90 13.6 40.7)">JP3</text>
<text x="151.6" y="40.7" transform="rotate(-90 151.6 40.7)">JP8</text>
<text x="256.3" y="38.8" transform="rotate(-90 256.3 38.8)">DG250-3.5-08P-11</text>
<text x="16.1" y="50.3" transform="rotate(-90 16.1 50.3)">DG250-3.5-08P-11</text>
<text x="154.1" y="50.3" transform="rotate(-90 154.1 50.3)">DG250-3.5-08P-11</text>
<text x="110.2" y="66.9" transform="rotate(-90 110.2 66.9)">JP13</text>
<text x="253.8" y="66.9" transform="rotate(-90 253.8 66.9)">JP14</text>
<text x="256.3" y="74.6" transform="rotate(-90 256.3 74.6)">DG250-3.5-08P-11</text>
<text x="17.3" y="94">JP4</text>
<text x="87.7" y="105.8" transform="rotate(-90 87.7 105.8)">JP7</text>
<text x="151.8" y="103.3" transform="rotate(-90 151.8 103.3)">JP9</text>
<text x="218" y="103.9" transform="rotate(-90 218 103.9)">JP11</text>
<text x="90.2" y="113.7" transform="rotate(-90 90.2 113.7)">BM04B-SRSS-TB</text>
<text x="154.1" y="109.5" transform="rotate(-90 154.1 109.5)">JST-B4B-XH-A</text>
<text x="220.6" y="109.5" transform="rotate(-90 220.6 109.5)">JST-B2B-XH-A</text>
<text x="267.8" y="119.2" transform="rotate(-90 267.8 119.2)">S1</text>
<text x="275.5" y="125.9" transform="rotate(-90 275.5 125.9)">SKPMAPE010</text>
<text x="26.9" y="133">GNDGNDGNDGND</text>
<text x="269.6" y="133">GND</text>
<text x="277.3" y="133">GND</text>
<text x="111.4" y="140">VDD</text>
<text x="102.5" y="154.1" transform="rotate(-90 102.5 154.1)">LED1</text>
<text x="13.8" y="168.4" transform="rotate(-90 13.8 168.4)">JP6</text>
<text x="16.1" y="174.6" transform="rotate(-90 16.1 174.6)">JST-B7B-XH-A</text>
<text x="104.6" y="183.2" transform="rotate(-90 104.6 183.2)">R1</text>
<text x="109.9" y="184.6" transform="rotate(-90 109.9 184.6)">820R</text>
<text x="112.2" y="183.2" transform="rotate(-90 112.2 183.2)">R2</text>
<text x="117.6" y="184.6" transform="rotate(-90 117.6 184.6)">820R</text>
<text x="119.9" y="183.2" transform="rotate(-90 119.9 183.2)">R3</text>
<text x="125.2" y="184.6" transform="rotate(-90 125.2 184.6)">330R</text>
</g>
<g font-size="2.5" fill="#800000">
<text x="105.8" y="154.8" transform="rotate(-90 105.8 154.8)">R</text>
<text x="113.5" y="155" transform="rotate(-90 113.5 155)">G</text>
<text x="121.2" y="154.6" transform="rotate(-90 121.2 154.6)">Y</text>
</g>
<g font-size="2.2" fill="#808080">
<text x="76.4" y="20.8" transform="rotate(-90 76.4 20.8)">1</text>
<text x="79" y="20.8" transform="rotate(-90 79 20.8)">2</text>
<text x="81.6" y="20.8" transform="rotate(-90 81.6 20.8)">3</text>
<text x="84.1" y="20.8" transform="rotate(-90 84.1 20.8)">4</text>
<text x="86.7" y="20.8" transform="rotate(-90 86.7 20.8)">5</text>
<text x="89.2" y="20.8" transform="rotate(-90 89.2 20.8)">6</text>
<text x="91.8" y="20.8" transform="rotate(-90 91.8 20.8)">7</text>
<text x="94.3" y="20.8" transform="rotate(-90 94.3 20.8)">8</text>
<text x="124.6" y="20.3">1</text>
<text x="124.6" y="22.8">2</text>
<text x="132.2" y="20.1">GND</text>
<text x="134.4" y="22.7">A4</text>
<text x="214.4" y="20.8" transform="rotate(-90 214.4 20.8)">1</text>
<text x="217" y="20.8" transform="rotate(-90 217 20.8)">2</text>
<text x="219.5" y="20.8" transform="rotate(-90 219.5 20.8)">3</text>
<text x="222.1" y="20.8" transform="rotate(-90 222.1 20.8)">4</text>
<text x="224.6" y="20.8" transform="rotate(-90 224.6 20.8)">5</text>
<text x="227.2" y="20.8" transform="rotate(-90 227.2 20.8)">6</text>
<text x="229.8" y="20.8" transform="rotate(-90 229.8 20.8)">7</text>
<text x="232.3" y="20.8" transform="rotate(-90 232.3 20.8)">8</text>
<text x="258.6" y="21.4">1</text>
<text x="258.6" y="24">2</text>
<text x="75.2" y="28.3" transform="rotate(-90 75.2 28.3)">A1</text>
<text x="77.7" y="28.3" transform="rotate(-90 77.7 28.3)">A2</text>
<text x="80.3" y="28.3" transform="rotate(-90 80.3 28.3)">A3</text>
<text x="82.8" y="28.3" transform="rotate(-90 82.8 28.3)">A4</text>
<text x="85.4" y="28.3" transform="rotate(-90 85.4 28.3)">A5</text>
<text x="87.9" y="28.3" transform="rotate(-90 87.9 28.3)">A6</text>
<text x="90.5" y="28.3" transform="rotate(-90 90.5 28.3)">A7</text>
<text x="93.1" y="28.3" transform="rotate(-90 93.1 28.3)">A8</text>
<text x="124.6" y="25.4">3</text>
<text x="124.6" y="27.9">4</text>
<text x="132.2" y="25.2">GND</text>
<text x="134.4" y="27.8">A3</text>
<text x="213.1" y="28.3" transform="rotate(-90 213.1 28.3)">B1</text>
<text x="215.7" y="28.3" transform="rotate(-90 215.7 28.3)">B2</text>
<text x="218.3" y="28.3" transform="rotate(-90 218.3 28.3)">B3</text>
<text x="220.8" y="28.3" transform="rotate(-90 220.8 28.3)">B4</text>
<text x="223.4" y="28.3" transform="rotate(-90 223.4 28.3)">B5</text>
<text x="225.9" y="28.3" transform="rotate(-90 225.9 28.3)">B6</text>
<text x="228.5" y="28.3" transform="rotate(-90 228.5 28.3)">B7</text>
<text x="231" y="28.3" transform="rotate(-90 231 28.3)">B8</text>
<text x="258.6" y="26.5">3</text>
<text x="258.6" y="29.1">4</text>
<text x="18.5" y="31.6">1</text>
<text x="18.5" y="34.2">2</text>
<text x="98.6" y="30.3">A1</text>
<text x="98.6" y="32.9">A2</text>
<text x="98.6" y="35.5">A3</text>
<text x="124.6" y="30.5">5</text>
<text x="124.6" y="33.1">6</text>
<text x="124.6" y="35.6">7</text>
<text x="132.2" y="35.5">GND</text>
<text x="132.2" y="30.3">GND</text>
<text x="134.4" y="32.9">A2</text>
<text x="156.4" y="31.6">1</text>
<text x="156.4" y="34.2">2</text>
<text x="239.1" y="30.3">B1</text>
<text x="239.1" y="32.9">B2</text>
<text x="239.1" y="35.5">B3</text>
<text x="258.6" y="31.6">5</text>
<text x="258.6" y="34.2">6</text>
<text x="18.5" y="36.7">3</text>
<text x="18.5" y="39.3">4</text>
<text x="18.5" y="41.8">5</text>
<text x="98.6" y="38">A4</text>
<text x="98.6" y="40.6">A5</text>
<text x="124.6" y="38.2">8</text>
<text x="134.4" y="38">A1</text>
<text x="156.4" y="36.7">3</text>
<text x="156.4" y="39.3">4</text>
<text x="156.4" y="41.8">5</text>
<text x="239.1" y="38">B4</text>
<text x="239.1" y="40.6">B5</text>
<text x="258.6" y="36.7">7</text>
<text x="258.6" y="39.3">8</text>
<text x="18.5" y="44.4">6</text>
<text x="18.5" y="47">7</text>
<text x="98.6" y="43.1">A6</text>
<text x="98.6" y="45.7">A7</text>
<text x="156.4" y="44.4">6</text>
<text x="156.4" y="47">7</text>
<text x="239.1" y="43.1">B6</text>
<text x="239.1" y="45.7">B7</text>
<text x="18.5" y="49.5">8</text>
<text x="98.6" y="48.2">A8</text>
<text x="124.6" y="53.5">1</text>
<text x="132.2" y="53.3">GND</text>
<text x="156.4" y="49.5">8</text>
<text x="239.1" y="48.2">B8</text>
<text x="124.6" y="56">2</text>
<text x="124.6" y="58.6">3</text>
<text x="132.2" y="58.5">GND</text>
<text x="134.4" y="55.9">A8</text>
<text x="258.6" y="57.2">1</text>
<text x="258.6" y="59.7">2</text>
<text x="124.6" y="61.2">4</text>
<text x="124.6" y="63.7">5</text>
<text x="132.2" y="63.6">GND</text>
<text x="134.4" y="61">A7</text>
<text x="258.6" y="62.3">3</text>
<text x="258.6" y="64.8">4</text>
<text x="124.6" y="66.3">6</text>
<text x="124.6" y="68.8">7</text>
<text x="124.6" y="71.4">8</text>
<text x="132.2" y="68.7">GND</text>
<text x="134.4" y="71.2">A5</text>
<text x="134.4" y="66.1">A6</text>
<text x="258.6" y="67.4">5</text>
<text x="258.6" y="69.9">6</text>
<text x="258.6" y="72.5">7</text>
<text x="258.6" y="75.1">8</text>
<text x="18.5" y="98.1">1</text>
<text x="18.5" y="100.6">2</text>
<text x="60.7" y="96.8">GND</text>
<text x="60.9" y="99.3">VDD</text>
<text x="61.2" y="101.9">SCL</text>
<text x="91.5" y="100.6">GND</text>
<text x="93.7" y="98">S2</text>
<text x="132.2" y="99.3">GND</text>
<text x="132.4" y="101.9">VDD</text>
<text x="156.4" y="98.1">1</text>
<text x="156.4" y="100.6">2</text>
<text x="196.3" y="96.8">BTN_EXT</text>
<text x="196.4" y="101.9">LED_EXT</text>
<text x="201.2" y="99.3">GND</text>
<text x="222.9" y="100.6">1</text>
<text x="240.6" y="99.3">TAMPER</text>
<text x="244.6" y="101.9">GND</text>
<text x="18.5" y="103.2">3</text>
<text x="18.5" y="105.7">4</text>
<text x="61" y="104.4">SDA</text>
<text x="62" y="107">INT</text>
<text x="91.8" y="103.2">VCC</text>
<text x="91.9" y="105.7">SDA</text>
<text x="132.6" y="104.4">SDA</text>
<text x="132.8" y="107">SCL</text>
<text x="156.4" y="103.2">3</text>
<text x="156.4" y="105.7">4</text>
<text x="201.4" y="104.4">VDD</text>
<text x="222.9" y="103.2">2</text>
<text x="271.9" y="106.3" transform="rotate(-90 271.9 106.3)">BTN_INT</text>
<text x="18.5" y="108.3">5</text>
<text x="92.1" y="108.3">SCL</text>
<text x="93.7" y="110.8">S1</text>
<text x="18.5" y="159.4">1</text>
<text x="18.5" y="161.9">2</text>
<text x="61" y="160.6">SDA</text>
<text x="62" y="158.1">INT</text>
<text x="18.5" y="164.5">3</text>
<text x="18.5" y="167">4</text>
<text x="60.9" y="165.8">VDD</text>
<text x="61.2" y="163.2">SCL</text>
<text x="18.5" y="169.6">5</text>
<text x="18.5" y="172.1">6</text>
<text x="60.7" y="168.3">GND</text>
<text x="62.7" y="170.9">+V</text>
<text x="18.5" y="174.7">7</text>
<text x="105.8" y="196.9" transform="rotate(-90 105.8 196.9)">LED_R</text>
<text x="113.5" y="196.9" transform="rotate(-90 113.5 196.9)">LED_G</text>
<text x="121.2" y="196.9" transform="rotate(-90 121.2 196.9)">LED_Y</text>
</g>
<g font-size="1.8" fill="#808080">
<text x="77.3" y="17.3">JST-B8B-XH-A</text>
<text x="112.7" y="42.4" transform="rotate(-90 112.7 42.4)">JP-WE-RJ45-615008138021</text>
<text x="273" y="45.7">GND</text>
<text x="35.6" y="59.6" transform="rotate(-90 35.6 59.6)">SMA6J28A</text>
<text x="40.7" y="59.6" transform="rotate(-90 40.7 59.6)">SMA6J28A</text>
<text x="45.8" y="59.6" transform="rotate(-90 45.8 59.6)">SMA6J28A</text>
<text x="50.9" y="59.6" transform="rotate(-90 50.9 59.6)">SMA6J28A</text>
<text x="56" y="59.6" transform="rotate(-90 56 59.6)">SMA6J28A</text>
<text x="61.1" y="59.6" transform="rotate(-90 61.1 59.6)">SMA6J28A</text>
<text x="66.2" y="59.6" transform="rotate(-90 66.2 59.6)">SMA6J28A</text>
<text x="71.3" y="59.6" transform="rotate(-90 71.3 59.6)">SMA6J28A</text>
<text x="35.6" y="63.9" transform="rotate(-90 35.6 63.9)">D9</text>
<text x="40.7" y="64.4" transform="rotate(-90 40.7 64.4)">D12</text>
<text x="45.8" y="64.4" transform="rotate(-90 45.8 64.4)">D15</text>
<text x="50.9" y="64.4" transform="rotate(-90 50.9 64.4)">D18</text>
<text x="56" y="64.4" transform="rotate(-90 56 64.4)">D21</text>
<text x="61.1" y="64.4" transform="rotate(-90 61.1 64.4)">D22</text>
<text x="66.2" y="64.4" transform="rotate(-90 66.2 64.4)">D23</text>
<text x="71.3" y="64.4" transform="rotate(-90 71.3 64.4)">D24</text>
<text x="76.3" y="60.5" transform="rotate(-90 76.3 60.5)">TP50</text>
<text x="78.9" y="60.5" transform="rotate(-90 78.9 60.5)">TP51</text>
<text x="81.4" y="60.5" transform="rotate(-90 81.4 60.5)">TP52</text>
<text x="84" y="60.5" transform="rotate(-90 84 60.5)">TP53</text>
<text x="86.5" y="60.5" transform="rotate(-90 86.5 60.5)">TP54</text>
<text x="89.1" y="60.5" transform="rotate(-90 89.1 60.5)">TP55</text>
<text x="91.6" y="60.5" transform="rotate(-90 91.6 60.5)">TP56</text>
<text x="94.2" y="60.5" transform="rotate(-90 94.2 60.5)">TP57</text>
<text x="173.5" y="62.2" transform="rotate(-90 173.5 62.2)">SMA6J28A</text>
<text x="178.6" y="62.2" transform="rotate(-90 178.6 62.2)">SMA6J28A</text>
<text x="183.8" y="62.2" transform="rotate(-90 183.8 62.2)">SMA6J28A</text>
<text x="188.9" y="62.2" transform="rotate(-90 188.9 62.2)">SMA6J28A</text>
<text x="194" y="62.2" transform="rotate(-90 194 62.2)">SMA6J28A</text>
<text x="199.1" y="62.2" transform="rotate(-90 199.1 62.2)">SMA6J28A</text>
<text x="204.2" y="62.2" transform="rotate(-90 204.2 62.2)">SMA6J28A</text>
<text x="209.3" y="62.2" transform="rotate(-90 209.3 62.2)">SMA6J28A</text>
<text x="214.3" y="60.5" transform="rotate(-90 214.3 60.5)">TP58</text>
<text x="216.8" y="60.5" transform="rotate(-90 216.8 60.5)">TP59</text>
<text x="219.4" y="60.5" transform="rotate(-90 219.4 60.5)">TP60</text>
<text x="222" y="60.5" transform="rotate(-90 222 60.5)">TP61</text>
<text x="224.5" y="60.5" transform="rotate(-90 224.5 60.5)">TP63</text>
<text x="227.1" y="60.5" transform="rotate(-90 227.1 60.5)">TP62</text>
<text x="229.6" y="60.5" transform="rotate(-90 229.6 60.5)">TP64</text>
<text x="232.2" y="60.5" transform="rotate(-90 232.2 60.5)">TP65</text>
<text x="30.3" y="71.2">GND GND GND GND GND GND GND GND</text>
<text x="173.5" y="67" transform="rotate(-90 173.5 67)">D30</text>
<text x="178.6" y="67" transform="rotate(-90 178.6 67)">D33</text>
<text x="183.8" y="67" transform="rotate(-90 183.8 67)">D36</text>
<text x="188.9" y="67" transform="rotate(-90 188.9 67)">D38</text>
<text x="194" y="67" transform="rotate(-90 194 67)">D39</text>
<text x="199.1" y="67" transform="rotate(-90 199.1 67)">D40</text>
<text x="204.2" y="67" transform="rotate(-90 204.2 67)">D41</text>
<text x="209.3" y="67" transform="rotate(-90 209.3 67)">D42</text>
<text x="112.7" y="75.6" transform="rotate(-90 112.7 75.6)">JP-WE-RJ45-615008138021</text>
<text x="168.2" y="73.8">GND GND GND GND GND GND GND GND</text>
<text x="273" y="81.4">GND</text>
<text x="16.1" y="109.9" transform="rotate(-90 16.1 109.9)">DG250-3.5-05P-11</text>
<text x="244.1" y="108.1">TP47</text>
<text x="258.1" y="108.1">TP22</text>
<text x="109.5" y="119.2" transform="rotate(-90 109.5 119.2)">TP46</text>
<text x="114.6" y="119.2" transform="rotate(-90 114.6 119.2)">TP36</text>
<text x="119.8" y="119.2" transform="rotate(-90 119.8 119.2)">TP48</text>
<text x="283.4" y="119" transform="rotate(-90 283.4 119)">PESD3V3U1UB</text>
<text x="33" y="121.6" transform="rotate(-90 33 121.6)">PESD3V3U1UB</text>
<text x="38.1" y="121.6" transform="rotate(-90 38.1 121.6)">PESD3V3U1UB</text>
<text x="43.2" y="121.6" transform="rotate(-90 43.2 121.6)">PESD3V3U1UB</text>
<text x="48.3" y="121.6" transform="rotate(-90 48.3 121.6)">PESD3V3U1UB</text>
<text x="53.3" y="121.8" transform="rotate(-90 53.3 121.8)">TP49</text>
<text x="173.5" y="121.6" transform="rotate(-90 173.5 121.6)">PESD3V3U1UB</text>
<text x="178.6" y="121.6" transform="rotate(-90 178.6 121.6)">PESD3V3U1UB</text>
<text x="183.8" y="121.6" transform="rotate(-90 183.8 121.6)">PESD3V3U1UB</text>
<text x="188.7" y="121.8" transform="rotate(-90 188.7 121.8)">TP35</text>
<text x="193.9" y="121.8" transform="rotate(-90 193.9 121.8)">TP45</text>
<text x="234.9" y="121.6" transform="rotate(-90 234.9 121.6)">PESD3V3U1UB</text>
<text x="283.4" y="124.4" transform="rotate(-90 283.4 124.4)">D11</text>
<text x="33" y="127" transform="rotate(-90 33 127)">D10</text>
<text x="38.1" y="127" transform="rotate(-90 38.1 127)">D13</text>
<text x="43.2" y="127" transform="rotate(-90 43.2 127)">D16</text>
<text x="48.3" y="127" transform="rotate(-90 48.3 127)">D19</text>
<text x="173.5" y="127" transform="rotate(-90 173.5 127)">D31</text>
<text x="178.6" y="127" transform="rotate(-90 178.6 127)">D34</text>
<text x="183.8" y="127" transform="rotate(-90 183.8 127)">D37</text>
<text x="234.9" y="127" transform="rotate(-90 234.9 127)">D43</text>
<text x="168.2" y="132.5">GND GND GND</text>
<text x="229.6" y="132.5">GND</text>
<text x="94.7" y="159.2">TP11</text>
<text x="124.7" y="157.1" transform="rotate(-90 124.7 157.1)">3528RYG-10</text>
<text x="94.6" y="164.3">TP12</text>
<text x="94.6" y="169.5">TP13</text>
<text x="33" y="185.5" transform="rotate(-90 33 185.5)">PESD3V3U1UB</text>
<text x="38.1" y="185.5" transform="rotate(-90 38.1 185.5)">PESD3V3U1UB</text>
<text x="43.2" y="185.5" transform="rotate(-90 43.2 185.5)">PESD3V3U1UB</text>
<text x="48.3" y="185.5" transform="rotate(-90 48.3 185.5)">PESD3V3U1UB</text>
<text x="33" y="190.9" transform="rotate(-90 33 190.9)">D25</text>
<text x="38.1" y="190.9" transform="rotate(-90 38.1 190.9)">D26</text>
<text x="43.2" y="190.9" transform="rotate(-90 43.2 190.9)">D27</text>
<text x="48.3" y="190.9" transform="rotate(-90 48.3 190.9)">D28</text>
<text x="53.4" y="190.9" transform="rotate(-90 53.4 190.9)">D29</text>
<text x="53.4" y="186" transform="rotate(-90 53.4 186)">PESD5V0X1UAB</text>
<text x="27.7" y="196.4">GND GND GND GND GND</text>
</g>
</svg>
